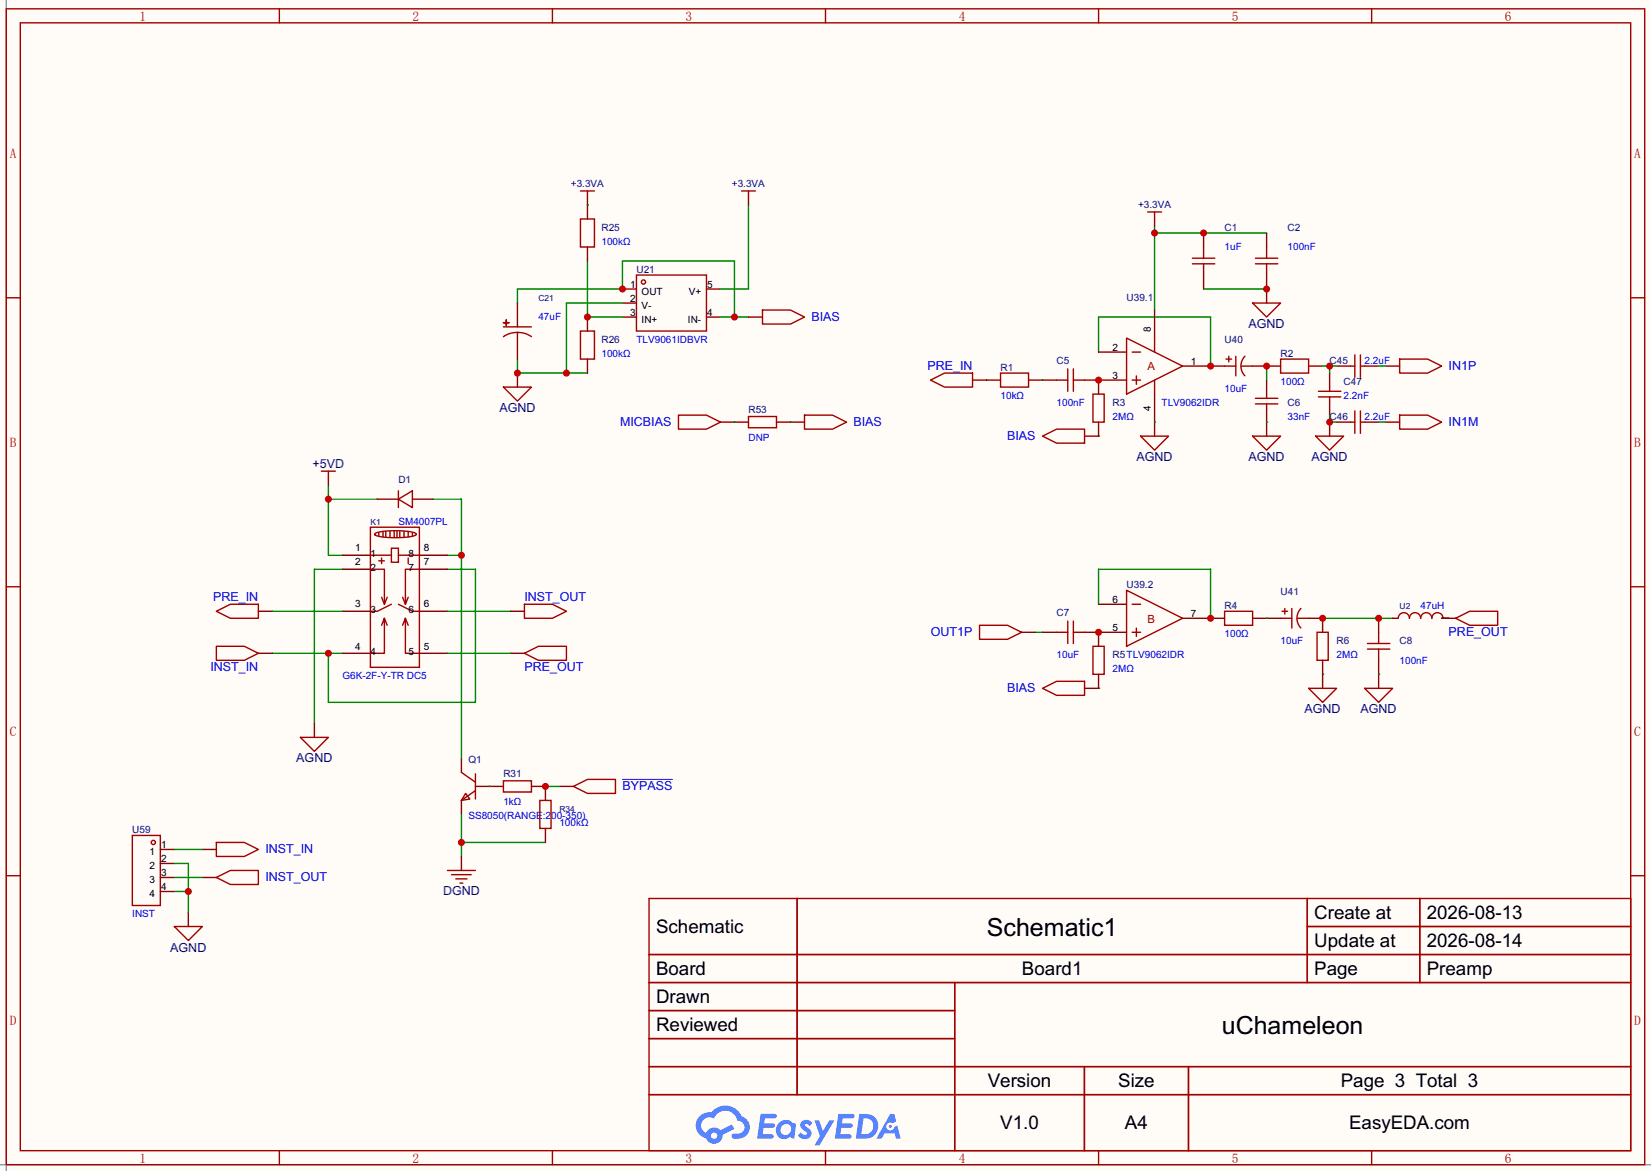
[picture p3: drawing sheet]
<svg xmlns="http://www.w3.org/2000/svg" width="299mm" height="212mm" viewBox="0 0 299 212" stroke-linecap="round" stroke-linejoin="round" font-family="sans-serif">
<path d="M0 0h299.5v212.3h-299.5z" fill="#fffcf7"/>
<path d="M1.1 0v212.3M0 211.1h299.5" fill="none" stroke="#999" stroke-width=".25"/>
<g fill="none" stroke="#a10000" stroke-width=".25">
<path d="M1.1 1.6h297.2v209.5h-297.2zM3.7 4.1h292.1v204.5h-292.1zM50.7 1.6v2.5M100.2 1.6v2.5M149.7 1.6v2.5M199.3 1.6v2.5M248.8 1.6v2.5M1.1 54h2.6M295.8 54h2.5M1.1 106.4h2.6M295.8 106.4h2.5M1.1 158.8h2.6"/>
<path d="M295.8 158.8h2.5M117.7 162.9h178.1v45.7h-178.1zM117.7 173h178.1M117.7 178.1h178.1M144.6 162.9v35.5M173.2 178.1v30.5M237.1 162.9v15.2M237.1 168h58.7M257.5 162.9v15.2M117.7 183.2h55.5M117.7 193.4h178.1M117.7 188.3h55.5"/>
<path d="M117.7 198.4h178.1M196.7 193.4v15.2M215.6 193.4v15.2M50.7 208.6v2.5M100.2 208.6v2.5M149.7 208.6v2.5M199.3 208.6v2.5M248.8 208.6v2.5"/>
</g>
<g fill="#5487ff">
<path d="M145.5 203.3a1.3 1.3 0 0 1 1.8 .3l-.4 .6a.54 .54 0 0 0-.9-.2l.1 .2a1.58 1.58 0 0 1 1.1 1.5 1.43 1.43 0 0 1-2.5 .2l.5-.6a.64 .64 0 0 0 .5 .5 .64 .64 0 0 0 .7-.3l-.2-.3a1.6 1.6 0 0 1-1-1.5z"/>
<path d="M147.7 203.1h.9l.7 2 1.1-2h.9l-2.7 4.5h-.9l1-1.6z"/>
<path d="M138 201.9h1.6a1.31 1.31 0 0 1 1.2 .2 .4 .4 0 0 1-.3 .6h-1.8l-.1 1h1.6a.4 .4 0 0 1 .4 .4 .4 .4 0 0 1-.4 .4h-1.7l-.2 1.1h.8a1.23 1.23 0 0 1 1.2 .2 .39 .39 0 0 1-.3 .6h-2.7z"/>
<path d="M152.1 201.9h1.6a1.32 1.32 0 0 1 1.3 .2 .39 .39 0 0 1-.4 .6h-1.7l-.2 1h1.7a.4 .4 0 0 1 .3 .4 .4 .4 0 0 1-.4 .4l-1.7-.1-.2 1.2h.8a1.23 1.23 0 0 1 1.2 .2 .39 .39 0 0 1-.3 .6h-2.7z"/>
<path d="M161.5 201.9h.7l.4 1.4-.7 .3a.75 .75 0 0 0-1.1 .3 .75 .75 0 0 0 .5 1.1 .75 .75 0 0 0 .9-.7l.6-.3 .6 2.4h-.9l-.2-.9h-1.9l-.5 .9h-.9z"/>
<path d="M155.9 201.9l-.7 4.5h1.5a2.27 2.27 0 0 0 2.6-2.3 2.27 2.27 0 0 0-2.7-2.2zM156.6 202.7a1.5 1.5 0 0 1 1.8 1.6 1.5 1.5 0 0 1-1.9 1.3h-.3z"/>
<path d="M141.3 203.6a1.62 1.62 0 0 0-.4 2.1 1.62 1.62 0 0 0 2 .6l.4-.2 .3 .2 .5 .1 .3-2.5-.2-.2-.4-.1a1.58 1.58 0 0 0-2.5 0zM141.9 204.1a.99 .99 0 0 1 1.6 .3 .99 .99 0 0 1-.9 1.4 .94 .94 0 0 1-1-.6 .94 .94 0 0 1 .3-1.1z"/>
<path d="M126.9 202.3a2.37 2.37 0 0 0 1.2 4.1 1.54 1.54 0 0 0 1.7 .9 1.54 1.54 0 0 0 1.3-1.6l2.1-1-.5-.8-2 1a1.57 1.57 0 0 0-2.6 .5 1.5 1.5 0 0 1-.8-2.1 1.5 1.5 0 0 1 2.2-.5 2.23 2.23 0 0 1 2.3-1.4 2.23 2.23 0 0 1 2 1.8 1.16 1.16 0 0 1 1.2 1.1 1.16 1.16 0 0 1-1 1.2h-.7a.47 .47 0 0 0-.6 .4 .47 .47 0 0 0 .4 .5 2.23 2.23 0 0 0 2.3-.6 2.23 2.23 0 0 0 .4-2.3 2.16 2.16 0 0 0-1.3-1.1 3.2 3.2 0 0 0-5.4-.7l-1.2 .1zM129 205.9a.58 .58 0 0 1 1.1 0 .58 .58 0 0 1-1.1 0z"/>
<circle cx="161.5" cy="204.2" r=".28"/>
</g>
<path d="M46.9 110.8h2.5M92.6 118.4h2.5" fill="none" stroke="#870000" stroke-width=".25"/>
<path d="M39.2 110.8l2.6-1.3h5.1v2.6h-5.1zM95.1 118.4l2.6-1.2h5v2.5h-5z" fill="none" stroke="#a10000" stroke-width=".25"/>
<path d="M49.4 118.4h12.7M62.1 103.2h-5.1v27.9M81.2 103.2h5v24.1h-26.6v-8.9" fill="none" stroke="#008700" stroke-width=".25"/>
<circle cx="59.6" cy="118.4" r=".63" fill="#c00"/>
<path d="M59.6 90.5h8.9M59.6 88v12.7h2.5" fill="none" stroke="#008700" stroke-width=".25"/>
<circle cx="59.6" cy="90.5" r=".63" fill="#c00"/>
<path d="M72.3 90.5l2.5-1.5v3zM72.3 89v3M83.7 140l2.5 1.8M84.5 143.8l.7 1.1-1.5 .2zM86.2 143.3l-2.5 1.8M86.2 140.3v4.6M91.3 141.6h5.1v2h-5.1zM104 142.6l2.6-1.3h5v2.5h-5z" fill="none" stroke="#a10000" stroke-width=".25"/>
<path d="M68.5 90.5h3.8M74.8 90.5h3.8M83.7 137.5v2.5M83.7 145.1v2.5M86.2 142.6h5.1M96.4 142.6h2.5M101.5 142.6h2.5" fill="none" stroke="#870000" stroke-width=".25"/>
<path d="M112.9 141.3h9.1" fill="none" stroke="#00f" stroke-width=".18"/>
<path d="M78.6 90.5h5.1v47M81.2 100.7h2.5M88.8 142.6h.1M98.9 142.6h2.6" fill="none" stroke="#008700" stroke-width=".25"/>
<circle cx="83.7" cy="100.7" r=".63" fill="#c00"/>
<g fill="none" stroke="#a10000" stroke-width=".25">
<path d="M227.7 47.8h4.1M227.7 46.8h4.1M229.7 44.8v2M229.7 47.8v2.1M181.5 67.6h5.1v2.6h-5.1zM191.6 68.9h2.1M193.7 66.9v4M194.7 66.9v4M194.7 68.9h2M222.1 66.4h2.1M222.4 65.1h1M222.9 64.6v1"/>
<path d="M224.2 64.6v3.5M225.2 66.4h2M225.8 64.6a2.54 2.54 0 0 0 0 3.5M227.7 73.2h4.1M227.7 72.2h4.1M229.7 71.4v.8M229.7 73.2v.8M232.3 65.1h5.1v2.5h-5.1z"/>
</g>
<path d="M229.7 42.2v2.6M229.7 49.9v2.5M178.9 68.9h2.6M186.6 68.9h5M196.7 68.9h2.6M219.6 66.4h2.5M227.2 66.4h5.1M229.7 68.9v2.5M229.7 74v2.5M237.4 66.4h2.5" fill="none" stroke="#870000" stroke-width=".25"/>
<path d="M209.4 42.2h20.3M209.4 41v15.2" fill="none" stroke="#008700" stroke-width=".25"/>
<circle cx="209.4" cy="42.2" r=".63" fill="#c00"/>
<path d="M218.3 52.4h11.4M199.3 63.8v-6.3h20.3v8.9M229.7 66.4v2.5" fill="none" stroke="#008700" stroke-width=".25"/>
<circle cx="229.7" cy="66.4" r=".63" fill="#c00"/>
<path d="M178.9 68.9h.1M189.1 68.9h.1M199.3 68.9h.1M199.3 79.1h.1M199.3 109.5v-6.3h20.3v8.9M229.7 112.1h.1M239.9 112.1h12.7" fill="none" stroke="#008700" stroke-width=".25"/>
<path d="M196.7 79.1h2.6M219.6 112.1h2.5M227.2 112.1h5.1M237.4 112.1h2.5M250.1 112.1v2.5M250.1 119.7v2.5" fill="none" stroke="#870000" stroke-width=".25"/>
<path d="M189.1 79.1l2.5-1.3h5.1v2.5h-5.1zM222.1 110.8h5.1v2.6h-5.1zM232.3 112.1h2M232.5 110.8h1.1M233 110.3v1M234.3 110.3v3.6M235.3 112.1h2.1M236 110.3a2.54 2.54 0 0 0 0 3.5M248 117.7h4.1M248 116.7h4.1M250.1 114.6v2.1" fill="none" stroke="#a10000" stroke-width=".25"/>
<circle cx="250.1" cy="112.1" r=".63" fill="#c00"/>
<g fill="none" stroke="#a10000" stroke-width=".25">
<path d="M115.4 49.9h12.7v10.1h-12.7zM168.8 68.9l2.5-1.3h5.1v2.6h-5.1zM250.1 117.7v2M253.6 112.1a1.02 1.02 0 0 1 1-1 1.02 1.02 0 0 1 1.1 1 1.02 1.02 0 0 1 1-1 1.02 1.02 0 0 1 1 1 1.02 1.02 0 0 1 1-1 1.02 1.02 0 0 1 1 1 1.02 1.02 0 0 1 1-1 1.02 1.02 0 0 1 1 1M264 112.1l2.6-1.3h5.1v2.6h-5.1zM189.1 124.8l2.5-1.3h5.1v2.6h-5.1z"/>
<circle cx="116.7" cy="51.1" r=".38"/>
</g>
<path d="M135.8 37.2v15.2h-5.1M112.9 54.9h-10.2v12.7M93.9 65.1v2.5h12.7M187.8 114.6h1.3M199.3 114.6h.1M261.5 112.1h1.3" fill="none" stroke="#008700" stroke-width=".25"/>
<path d="M112.9 52.4h2.5M112.9 54.9h2.5M112.9 57.5h2.5M128.1 52.4h2.6M128.1 57.5h2.6M176.4 68.9h2.5M252.6 112.1h1M261.5 112.1h2.5M196.7 124.8h2.6" fill="none" stroke="#870000" stroke-width=".25"/>
<circle cx="102.7" cy="67.6" r=".63" fill="#c00"/>
<path d="M93.9 54.9v-2.5h19v-5.1h20.3v10.2M130.7 57.5h5.1" fill="none" stroke="#008700" stroke-width=".25"/>
<g fill="#c00">
<circle cx="112.9" cy="52.4" r=".63"/>
<circle cx="133.2" cy="57.5" r=".63"/>
</g>
<path d="M106.6 47.3v10.2h6.3" fill="none" stroke="#008700" stroke-width=".25"/>
<path d="M135.8 57.5h2.5M209.4 56.2v5.1M199.3 63.8h5M199.3 68.9h5M209.4 71.4v5.1M214.5 66.4h5.1" fill="none" stroke="#870000" stroke-width=".25"/>
<path d="M138.3 56.2h5.1l2.5 1.3-2.5 1.2h-5.1z" fill="none" stroke="#a10000" stroke-width=".25"/>
<circle cx="219.6" cy="66.4" r=".63" fill="#c00"/>
<path d="M204.3 61.3l10.2 5.1-10.2 5zM205.4 68.9h1.5M205.4 63.8h1.5M206.1 68.1v1.6M209.4 61.3v2.5M209.4 68.9v2.5" fill="none" stroke="#a10000" stroke-width=".25"/>
<path d="M199.3 109.5h5M199.3 114.6h5M214.5 112.1h5.1" fill="none" stroke="#870000" stroke-width=".25"/>
<circle cx="219.6" cy="112.1" r=".63" fill="#c00"/>
<path d="M204.3 107l10.2 5.1-10.2 5.1zM205.4 114.6h1.5M205.4 109.5h1.5M206.1 113.9v1.5" fill="none" stroke="#a10000" stroke-width=".25"/>
<path d="M199.3 124.8h.1" fill="none" stroke="#008700" stroke-width=".25"/>
<path d="M93.9 67.6v2.6" fill="none" stroke="#870000" stroke-width=".25"/>
<circle cx="93.9" cy="67.6" r=".63" fill="#c00"/>
<path d="M91.3 70.2h5.1l-2.5 2.5zM58.3 85.4h2.5M59.6 85.4v1.3M54.5 133.7h5.1l-2.6 2.5z" fill="none" stroke="#a10000" stroke-width=".25"/>
<path d="M59.6 86.7v1.3M57 131.1v2.6" fill="none" stroke="#870000" stroke-width=".25"/>
<path d="M83.7 147.6v7.7M83.7 152.7h15.2" fill="none" stroke="#008700" stroke-width=".25"/>
<circle cx="83.7" cy="152.7" r=".63" fill="#c00"/>
<path d="M229.7 52.4v2.5M239.9 122.2v2.6M250.1 122.2v2.6" fill="none" stroke="#870000" stroke-width=".25"/>
<path d="M237.4 124.8h5l-2.5 2.5zM247.5 124.8h5.1l-2.5 2.5z" fill="none" stroke="#a10000" stroke-width=".25"/>
<path d="M239.9 122.2h.1M250.1 122.2h.1" fill="none" stroke="#008700" stroke-width=".25"/>
<circle cx="229.7" cy="52.4" r=".63" fill="#c00"/>
<path d="M227.2 54.9h5.1l-2.6 2.6zM206.9 79.1h5.1l-2.6 2.5z" fill="none" stroke="#a10000" stroke-width=".25"/>
<path d="M209.4 76.5v2.6M98.9 142.6v2.5" fill="none" stroke="#870000" stroke-width=".25"/>
<path d="M209.4 76.5h.1" fill="none" stroke="#008700" stroke-width=".25"/>
<circle cx="98.9" cy="142.6" r=".63" fill="#c00"/>
<path d="M218.3 42.2v2.6M218.3 49.9v2.5M98.9 150.2v2.5" fill="none" stroke="#870000" stroke-width=".25"/>
<path d="M216.3 47.8h4M216.3 46.8h4M218.3 44.8v2M97.9 145.1h2v5.1h-2z" fill="none" stroke="#a10000" stroke-width=".25"/>
<circle cx="218.3" cy="42.2" r=".63" fill="#c00"/>
<path d="M218.3 47.8v2.1" fill="none" stroke="#a10000" stroke-width=".25"/>
<path d="M199.3 68.9v2.5" fill="none" stroke="#870000" stroke-width=".25"/>
<circle cx="199.3" cy="68.9" r=".63" fill="#c00"/>
<path d="M199.3 76.5v2.6M199.3 114.6v2.6M239.9 112.1v2.5M199.3 122.2v2.6" fill="none" stroke="#870000" stroke-width=".25"/>
<path d="M198.2 71.4h2.1v5.1h-2.1zM198.2 117.2h2.1v5h-2.1z" fill="none" stroke="#a10000" stroke-width=".25"/>
<circle cx="239.9" cy="112.1" r=".63" fill="#c00"/>
<path d="M196.7 114.6h2.6M239.9 119.7v2.5" fill="none" stroke="#870000" stroke-width=".25"/>
<path d="M191.6 114.6h2.1M238.9 114.6h2v5.1h-2z" fill="none" stroke="#a10000" stroke-width=".25"/>
<circle cx="199.3" cy="114.6" r=".63" fill="#c00"/>
<path d="M105.3 39.7h2.5v5.1h-2.5zM91.3 58.5h1zM91.3 59.3h5.1M91.8 58v1zM91.3 61a4.6 4.6 0 0 1 5.1 0M105.3 60h2.5v5.1h-2.5zM193.7 112.6v4.1M194.7 112.6v4.1M194.7 114.6h2" fill="none" stroke="#a10000" stroke-width=".25"/>
<path d="M106.6 37.2v2.5M93.9 54.9v4.4M106.6 44.8v2.5M106.6 57.5v2.5M93.9 60.3v4.8M189.1 114.6h2.5" fill="none" stroke="#870000" stroke-width=".25"/>
<circle cx="106.6" cy="57.5" r=".63" fill="#c00"/>
<g fill="none" stroke="#870000" stroke-width=".25">
<path d="M106.6 35.9v1.3M135.8 35.9v1.3M209.4 39.7v1.3M106.6 65.1v2.5M46.9 118.4h2.5M62.1 100.7h5.1M62.1 103.2h5.1M62.1 110.8h5.1M62.1 118.4h5.1M76.1 100.7h5.1M76.1 103.2h5.1M76.1 110.8h5.1"/>
<path d="M76.1 118.4h5.1M92.6 110.8h2.5M29.1 154h2.5M29.1 156.5h2.5M29.1 159.1h2.5M83.7 155.3v2.5M29.1 161.6h2.5M34.2 165.4v2.6"/>
</g>
<g fill="none" stroke="#a10000" stroke-width=".25">
<path d="M105.3 34.6h2.5M106.6 34.6v1.3M134.5 34.6h2.5M135.8 34.6v1.3M208.2 38.4h2.5M209.4 38.4v1.3M67.2 95.6h8.9v25.4h-8.9zM68 96.7l.6-.2a16.1 16.1 0 0 1 6.6 .1l.3 .2-.1 .2a14.8 14.8 0 0 1-7 .2l-.4-.2zM68.7 96.6v.5M69.5 96.3v1.1M70 96.3v1.1M70.7 96.3v1.1"/>
<path d="M71 99.4h1.3v2.5h-1.3zM71.5 96.3v1.1M72 96.3v1.1M72.5 96.3v1.1M73.3 96.3v1.1M74 96.3v1.1M74.8 96.6v.5M39.2 117.2h5.1l2.6 1.2-2.6 1.3h-5.1zM67.2 103.2h2.5v6.3l.5-1.2M67.2 100.7h3.8M68.7 101.7h1M69.2 113.4l.5-1.3v6.3h-2.5"/>
<path d="M69.2 108.3l.5 1.2M69.2 101.2v1M69.7 112.1l.5 1.3M71 109.5l-2.5 1.3h-1.3M72.3 109.5l2.5 1.3h1.3M72.3 100.7h3.8M73 113.4l.5-1.3v6.3h2.6M73 108.3l.5 1.2M73.5 112.1l.5 1.3M74 101.2v1M76.1 103.2h-2.6v6.3l.5-1.2M95.1 109.5h5.1l2.5 1.3-2.5 1.3h-5.1z"/>
<path d="M24 151.5h5.1v12.7h-5.1zM81.2 157.8h5M81.9 158.6h3.6M82.7 159.3h2M31.6 168h5.1l-2.5 2.5zM83.4 160.1h.5"/>
<circle cx="27.8" cy="152.7" r=".38"/>
</g>
<path d="M106.6 37.2h.1M49.4 110.8h12.7M81.2 110.8h11.4M31.6 156.5h2.6v8.9M31.6 161.6h2.6" fill="none" stroke="#008700" stroke-width=".25"/>
<circle cx="34.2" cy="161.6" r=".63" fill="#c00"/>
<path d="M241.2 67.6v2.6M241.2 72.7v2.6M242.4 66.4h2.6M242.4 76.5h2.6M247.5 66.4h2.6M247.5 76.5h2.6M251.3 66.4h2.6M185.3 114.6h2.5M36.7 154h2.5M36.7 159.1h2.5" fill="none" stroke="#870000" stroke-width=".25"/>
<g fill="none" stroke="#a10000" stroke-width=".25">
<path d="M239.1 72h4.1M239.1 70.9h4.1M241.2 70.2v.7M241.2 72v.7M245 66.4h.7M245 76.5h.7M245.7 64.3v4.1M245.7 74.5v4.1M246.8 64.3v4.1M246.8 74.5v4.1M246.8 66.4h.7M246.8 76.5h.7"/>
<path d="M253.9 65.1h5.1l2.5 1.3-2.5 1.2h-5.1zM177.7 113.4h5.1l2.5 1.2-2.5 1.3h-5.1zM39.2 152.7h5.1l2.6 1.3-2.6 1.3h-5.1zM39.2 159.1l2.6-1.3h5.1v2.5h-5.1z"/>
</g>
<path d="M239.9 66.4h2.5M241.2 75.3v1.2h1.2M241.2 66.4v1.2M31.6 154h5.1M31.6 159.1h5.1" fill="none" stroke="#008700" stroke-width=".25"/>
<circle cx="241.2" cy="66.4" r=".63" fill="#c00"/>
<path d="M229.7 76.5h.1M250.1 66.4h1.2" fill="none" stroke="#008700" stroke-width=".25"/>
<path d="M229.7 76.5v2.6M241.2 76.5v2.6" fill="none" stroke="#870000" stroke-width=".25"/>
<path d="M227.2 79.1h5.1l-2.6 2.5z" fill="none" stroke="#a10000" stroke-width=".25"/>
<circle cx="241.2" cy="76.5" r=".63" fill="#c00"/>
<path d="M123.1 75.3h5l2.6 1.2-2.6 1.3h-5zM135.8 75.5h5v2h-5zM145.9 75.3h5.1l2.5 1.2-2.5 1.3h-5.1zM238.6 79.1h5.1l-2.5 2.5zM253.9 75.3h5.1l2.5 1.2-2.5 1.3h-5.1z" fill="none" stroke="#a10000" stroke-width=".25"/>
<path d="M130.7 76.5h5.1M140.8 76.5h5.1M251.3 76.5h2.6" fill="none" stroke="#870000" stroke-width=".25"/>
<path d="M133.2 76.5h.1M143.4 76.5h.1M250.1 76.5h1.2M81.2 118.4h11.4" fill="none" stroke="#008700" stroke-width=".25"/>
<g font-size="4.5">
<text x="179" y="169.7">Schematic1</text>
<text x="221.6" y="187.5">uChameleon</text>
</g>
<g font-size="3.4">
<text x="238.4" y="166.6">Create at</text>
<text x="258.8" y="166.6">2026-08-13</text>
<text x="119" y="169.1">Schematic</text>
<text x="238.4" y="171.7">Update at</text>
<text x="258.8" y="171.7">2026-08-14</text>
<text x="119" y="176.7">Board</text>
<text x="185.4" y="176.7">Board1</text>
<text x="238.4" y="176.7">Page</text>
<text x="258.8" y="176.7">Preamp</text>
<text x="119" y="181.8">Drawn</text>
<text x="119" y="186.9">Reviewed</text>
<text x="179.2" y="197.1">Version</text>
<text x="202.8" y="197.1">Size</text>
<text x="243.2" y="197.1">Page 3 Total 3</text>
<text x="181.4" y="204.7">V1.0</text>
<text x="204.1" y="204.7">A4</text>
<text x="244.7" y="204.7">EasyEDA.com</text>
</g>
<g font-size="2.4" fill="#a00000">
<text x="25.3" y="3.7">1</text>
<text x="74.8" y="3.7">2</text>
<text x="124.4" y="3.7">3</text>
<text x="173.9" y="3.7">4</text>
<text x="223.4" y="3.7">5</text>
<text x="272.9" y="3.7">6</text>
<text x="1.8" y="28.7">A</text>
<text x="296.4" y="28.7">A</text>
<text x="1.8" y="81.1">B</text>
<text x="296.4" y="81.1">B</text>
<text x="1.8" y="133.4">C</text>
<text x="296.4" y="133.4">C</text>
<text x="1.8" y="185.8">D</text>
<text x="296.4" y="185.8">D</text>
<text x="25.3" y="210.8">1</text>
<text x="74.8" y="210.8">2</text>
<text x="124.4" y="210.8">3</text>
<text x="173.9" y="210.8">4</text>
<text x="223.4" y="210.8">5</text>
<text x="272.9" y="210.8">6</text>
</g>
<g font-size="2.3" fill="#00f">
<text x="147.2" y="58.2">BIAS</text>
<text x="168.2" y="67.1">PRE_IN</text>
<text x="262.8" y="67.1">IN1P</text>
<text x="112.5" y="77.3">MICBIAS</text>
<text x="154.8" y="77.3">BIAS</text>
<text x="262.8" y="77.3">IN1M</text>
<text x="182.7" y="79.8">BIAS</text>
<text x="38.7" y="109">PRE_IN</text>
<text x="95.1" y="109">INST_OUT</text>
<text x="168.8" y="115.4">OUT1P</text>
<text x="262.8" y="115.4">PRE_OUT</text>
<text x="38.2" y="121.7">INST_IN</text>
<text x="95.1" y="121.7">PRE_OUT</text>
<text x="182.7" y="125.5">BIAS</text>
<text x="112.9" y="143.3">BYPASS</text>
<text x="48.1" y="154.7">INST_IN</text>
<text x="48.1" y="159.8">INST_OUT</text>
</g>
<g font-size="2.3" fill="#000080">
<text x="226.5" y="59.5">AGND</text>
<text x="90.6" y="74.7">AGND</text>
<text x="206.1" y="83.6">AGND</text>
<text x="226.5" y="83.6">AGND</text>
<text x="237.9" y="83.6">AGND</text>
<text x="56.7" y="84.9">+5VD</text>
<text x="236.6" y="129.3">AGND</text>
<text x="246.8" y="129.3">AGND</text>
<text x="53.7" y="138.2">AGND</text>
<text x="80.4" y="162.3">DGND</text>
<text x="30.9" y="172.5">AGND</text>
</g>
<g font-size="2" fill="#a00000">
<text x="208.2" y="67.1">A</text>
<text x="208.2" y="112.9">B</text>
</g>
<g font-size="1.8" fill="#000080">
<text x="103.6" y="33.9">+3.3VA</text>
<text x="132.8" y="33.9">+3.3VA</text>
<text x="109.1" y="41.8">R25</text>
<text x="206.4" y="37.7">+3.3VA</text>
<text x="222.1" y="41.8">C1</text>
<text x="233.6" y="41.8">C2</text>
<text x="115.4" y="49.4">U21</text>
<text x="204.3" y="54.5">U39.1</text>
<text x="109.1" y="62.1">R26</text>
<text x="191.6" y="65.9">C5</text>
<text x="222.1" y="62.1">U40</text>
<text x="232.3" y="64.7">R2</text>
<text x="241.2" y="65.9">C45</text>
<text x="181.5" y="67.2">R1</text>
<text x="243.7" y="69.7">C47</text>
<text x="135.8" y="74.8">R53</text>
<text x="201.8" y="73.6">R3</text>
<text x="233.6" y="73.6">C6</text>
<text x="241.2" y="76.1">C46</text>
<text x="72.3" y="87.5">D1</text>
<text x="204.3" y="106.6">U39.2</text>
<text x="232.3" y="107.8">U41</text>
<text x="191.6" y="111.7">C7</text>
<text x="222.1" y="110.4">R4</text>
<text x="201.8" y="119.3">R5TLV9062IDR</text>
<text x="242.4" y="116.7">R6</text>
<text x="253.9" y="116.7">C8</text>
<text x="85" y="138.3">Q1</text>
<text x="91.3" y="140.9">R31</text>
<text x="24" y="151">U59</text>
</g>
<g font-size="1.8" fill="#00f">
<text x="109.1" y="44.3">100kΩ</text>
<text x="222.1" y="45.4">1uF</text>
<text x="233.6" y="45.4">100nF</text>
<text x="97.7" y="58.1">47uF</text>
<text x="109.1" y="64.7">100kΩ</text>
<text x="115.4" y="62.1">TLV9061IDBVR</text>
<text x="247.5" y="65.9">2.2uF</text>
<text x="222.1" y="71">10uF</text>
<text x="232.3" y="69.7">100Ω</text>
<text x="181.5" y="72.3">10kΩ</text>
<text x="191.6" y="73.6">100nF</text>
<text x="201.8" y="76.1">2MΩ</text>
<text x="210.7" y="73.6">TLV9062IDR</text>
<text x="233.6" y="76.1">33nF</text>
<text x="243.7" y="72.3">2.2nF</text>
<text x="247.5" y="76.1">2.2uF</text>
<text x="135.8" y="79.9">DNP</text>
<text x="72.3" y="95.1">SM4007PL</text>
<text x="257.7" y="110.4">47uH</text>
<text x="191.6" y="119.3">10uF</text>
<text x="222.1" y="115.5">100Ω</text>
<text x="232.3" y="116.7">10uF</text>
<text x="242.4" y="119.3">2MΩ</text>
<text x="62.1" y="123.1">G6K-2F-Y-TR DC5</text>
<text x="201.8" y="121.8">2MΩ</text>
<text x="253.9" y="120.3">100nF</text>
<text x="85" y="148.5">SS8050(RANGE:200-350)</text>
<text x="91.3" y="145.9">1kΩ</text>
<text x="101.5" y="149.8">100kΩ</text>
<text x="24" y="166.3">INST</text>
</g>
<g font-size="1.8">
<text x="114.3" y="52.2">1</text>
<text x="116.4" y="53.5">OUT</text>
<text x="124.9" y="53.5">V+</text>
<text x="128.3" y="52.2">5</text>
<text x="114.3" y="54.7">2</text>
<text x="114.3" y="57.3">3</text>
<text x="116.4" y="56">V-</text>
<text x="116.4" y="58.5">IN+</text>
<text x="124.8" y="58.5">IN-</text>
<text x="128.3" y="57.3">4</text>
<text x="201.8" y="63.6">2</text>
<text x="208.7" y="60.3" transform="rotate(-90 208.7 60.3)">8</text>
<text x="201.8" y="68.7">3</text>
<text x="216" y="66.2">1</text>
<text x="208.7" y="74.5" transform="rotate(-90 208.7 74.5)">4</text>
<text x="64.4" y="100">1</text>
<text x="67.2" y="101">1</text>
<text x="74.1" y="101">8</text>
<text x="76.9" y="100">8</text>
<text x="64.4" y="102.5">2</text>
<text x="67.2" y="103.5">2</text>
<text x="74.1" y="103.5">7</text>
<text x="76.9" y="102.5">7</text>
<text x="64.4" y="110.1">3</text>
<text x="67.2" y="111.1">3</text>
<text x="74.1" y="111.1">6</text>
<text x="76.9" y="110.1">6</text>
<text x="201.8" y="109.3">6</text>
<text x="216" y="111.9">7</text>
<text x="64.4" y="117.8">4</text>
<text x="67.2" y="118.8">4</text>
<text x="74.1" y="118.8">5</text>
<text x="76.9" y="117.8">5</text>
<text x="201.8" y="114.4">5</text>
<text x="27.1" y="155.1">1</text>
<text x="29.2" y="153.8">1</text>
<text x="27.1" y="157.6">2</text>
<text x="27.1" y="160.1">3</text>
<text x="29.2" y="156.3">2</text>
<text x="29.2" y="158.9">3</text>
<text x="29.2" y="161.4">4</text>
<text x="27.1" y="162.7">4</text>
</g>
<g font-size="1.5" fill="#000080">
<text x="97.7" y="54.6">C21</text>
<text x="67.2" y="95.2">K1</text>
<text x="253.9" y="110.5">U2</text>
<text x="101.5" y="147.3">R34</text>
</g>
</svg>
